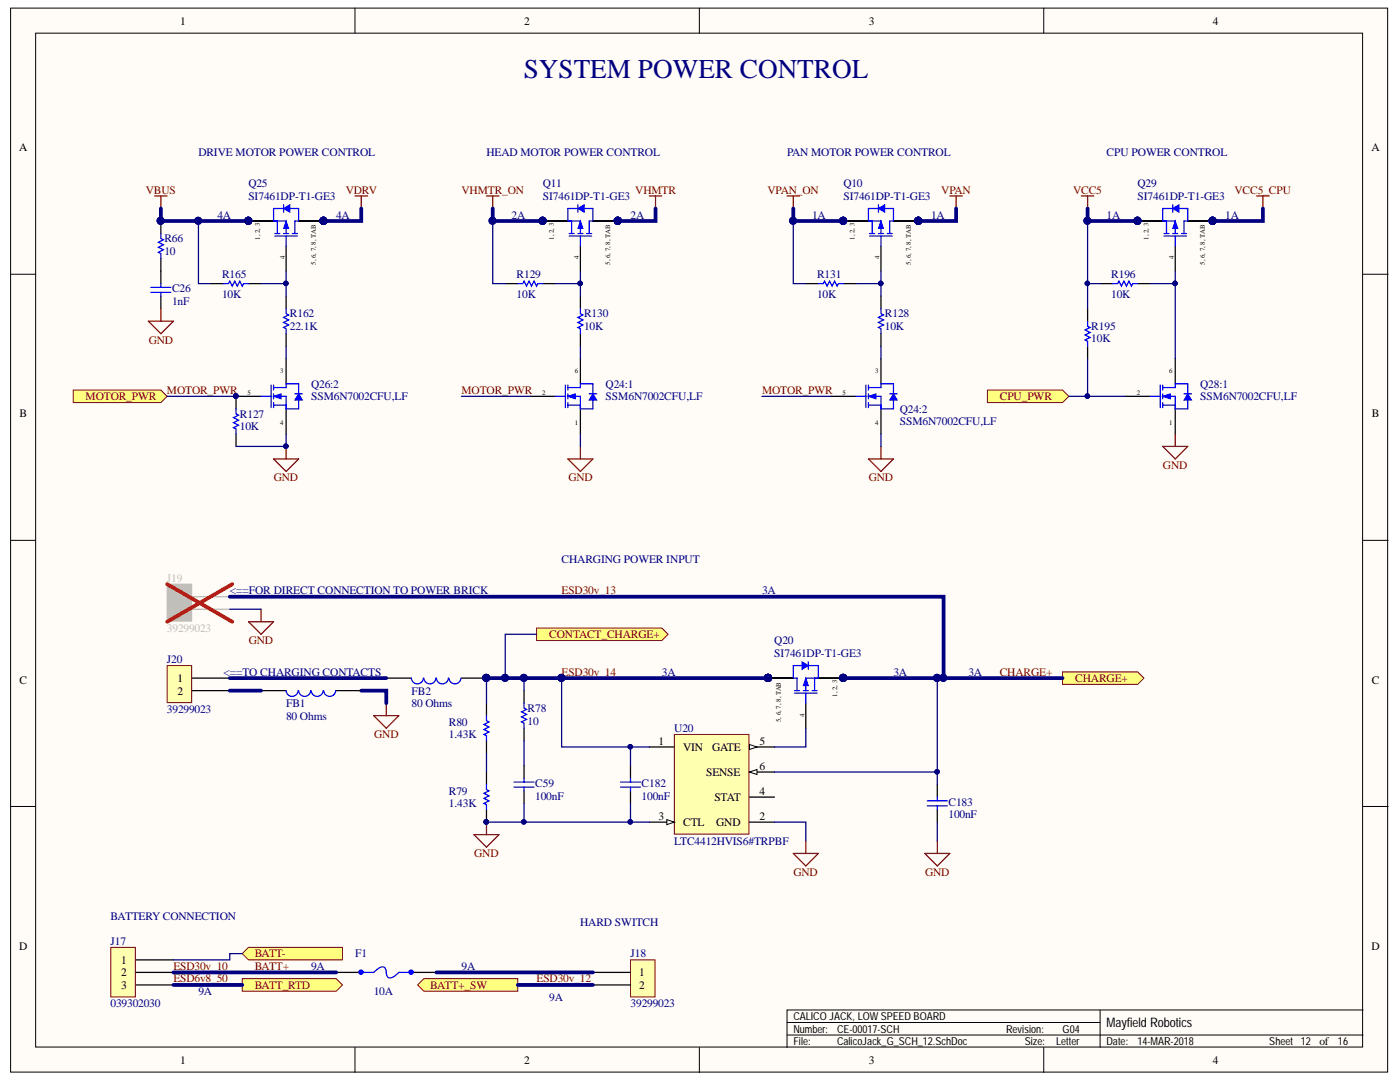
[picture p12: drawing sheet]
<svg xmlns="http://www.w3.org/2000/svg" width="279mm" height="216mm" viewBox="0 0 279 216" stroke-linecap="round" stroke-linejoin="round" font-family="sans-serif">
<g fill="#fffcf8" stroke="#000" stroke-width=".2">
<path d="M2.1 1.6h274.8v212.3h-274.8z"/>
<path d="M7.1 6.6h264.8v202.3h-264.8z"/>
</g>
<g fill="none" stroke="#000" stroke-width=".2">
<path d="M70.8 1.6v5M139.6 1.6v5M208.3 1.6v5M2.1 54.7h5M272 54.7h5M2.1 107.8h5M272 107.8h5M2.1 160.9h5M272 160.9h5M70.8 209v5M139.6 209v5M157.1 206.5h114.9"/>
<path d="M157.1 204h62.5M208.3 209v5M219.6 201.5v7.5M272 201.5h-114.9v7.5"/>
</g>
<path d="M49.6 44.1h5M57.1 49.1v5M59.6 44.1h5" fill="none" stroke="#000" stroke-width=".25"/>
<g fill="#000080" stroke="#000080" stroke-width=".2">
<circle cx="49.6" cy="44" r=".7"/>
<circle cx="64.5" cy="44" r=".7"/>
</g>
<path d="M54.6 41.6h2M54.6 44.1h2.5v2.5M54.8 47.1h4.5M54.8 46.6h1M55.3 44.1v2.5M56.6 46.6h1M57.1 47.1v2M58.3 46.6h1M58.8 44.1v2.5" fill="none" stroke="#00f" stroke-width=".25"/>
<path d="M57.1 44.1l.5 1.5h-1z" fill="#00f"/>
<path d="M57.1 44.1l.5 1.5h-1z" fill="none" stroke="#00f" stroke-width=".2"/>
<path d="M54.6 44.1h.7M57.8 41.6h1.8M58.8 44.1h.8" fill="none" stroke="#00f" stroke-width=".25"/>
<path d="M56.6 41.6l1.2-.7v1.5z" fill="#00f"/>
<path d="M56.6 41.6l1.2-.7v1.5z" fill="none" stroke="#00f" stroke-width=".2"/>
<path d="M54.6 41.6v2.5M56.6 40.9v1.5M59.6 41.6v2.5M113.3 41.6h2M113.3 44.1h2.5v2.5M113.6 47.1h4.5M113.6 46.6h1M114.1 44.1v2.5M115.3 46.6h1M115.8 47.1v2M117.1 46.6h1M117.6 44.1v2.5" fill="none" stroke="#00f" stroke-width=".25"/>
<path d="M49.6 44.1h5M59.6 44.1h5M108.3 44.1h5M115.8 49.1v5M118.3 44.1h5" fill="none" stroke="#000" stroke-width=".25"/>
<g fill="#000080" stroke="#000080" stroke-width=".2">
<circle cx="49.6" cy="44" r=".7"/>
<circle cx="64.5" cy="44" r=".7"/>
<circle cx="108.3" cy="44" r=".7"/>
<circle cx="123.3" cy="44" r=".7"/>
</g>
<path d="M30.9 39.1h2.5M32.1 39.1v2.5M70.8 39.1h2.5M72.1 39.1v2.5" fill="none" stroke="#800000" stroke-width=".25"/>
<path d="M115.8 44.1l.5 1.5h-1z" fill="#00f"/>
<path d="M115.8 44.1l.5 1.5h-1z" fill="none" stroke="#00f" stroke-width=".2"/>
<path d="M113.3 44.1h.8M116.6 41.6h1.7M117.6 44.1h.7" fill="none" stroke="#00f" stroke-width=".25"/>
<path d="M115.3 41.6l1.3-.7v1.5z" fill="#00f"/>
<path d="M115.3 41.6l1.3-.7v1.5z" fill="none" stroke="#00f" stroke-width=".2"/>
<path d="M44.6 56.6h1l.3-.5 .5 1 .5-1 .5 1 .5-1 .5 1 .2-.5h1M103.3 56.6h1l.3-.5 .5 1 .5-1 .5 1 .5-1 .5 1 .2-.5h1M113.3 41.6v2.5M115.3 40.9v1.5M118.3 41.6v2.5M57.1 61.6v1l.5 .2-1 .5 1 .5-1 .5 1 .5-1 .5 .5 .3v1M115.8 61.6v1l.5 .2-1 .5 1 .5-1 .5 1 .5-1 .5 .5 .3v1" fill="none" stroke="#00f" stroke-width=".25"/>
<path d="M42.1 56.6h2.5M49.6 56.6h2.5M57.1 59.1v2.5M100.8 56.6h2.5M108.3 44.1h5M108.3 56.6h2.5M115.8 59.1v2.5M118.3 44.1h5M57.1 66.6v2.5M115.8 66.6v2.5" fill="none" stroke="#000" stroke-width=".25"/>
<g fill="#000080" stroke="#000080" stroke-width=".2">
<circle cx="108.3" cy="44" r=".7"/>
<circle cx="123.3" cy="44" r=".7"/>
</g>
<path d="M97.1 39.1h2.5M98.3 39.1v2.5M129.6 39.1h2.5M130.8 39.1v2.5" fill="none" stroke="#800000" stroke-width=".25"/>
<path d="M22.1 189h4.9v9.9h-4.9z" fill="#ffffb0" stroke="#800000" stroke-width=".2"/>
<path d="M27.1 191.5h7.5M27.1 194h7.5M27.1 196.5h7.5" fill="none" stroke="#000" stroke-width=".25"/>
<g fill="#ffff80" stroke="#800000" stroke-width=".2">
<path d="M48.4 190.3l1.2-1.3h18.7v2.5h-18.7z" fill-rule="evenodd"/>
<path d="M48.4 195.3h18.7l1.2 1.2-1.2 1.3h-18.7z" fill-rule="evenodd"/>
<path d="M83.3 196.5l1.3-1.2h18.7v2.5h-18.7z" fill-rule="evenodd"/>
</g>
<path d="M47.1 79.1h5M57.1 71.6v5M57.1 81.6v5" fill="none" stroke="#000" stroke-width=".25"/>
<circle cx="47.1" cy="79" r=".45" fill="#000080" stroke="#000080" stroke-width=".2"/>
<path d="M52.1 79.1h2M54.1 76.8v4.5M54.6 79.1h2.5v2.5M54.6 77.3h2.5M54.6 76.8v1M54.6 78.6v1M59.6 76.6v2M54.6 80.8h2.5M54.6 80.3v1" fill="none" stroke="#00f" stroke-width=".25"/>
<path d="M54.6 79.1l1.5-.5v1z" fill="#00f"/>
<path d="M54.6 79.1l1.5-.5v1z" fill="none" stroke="#00f" stroke-width=".2"/>
<path d="M59.6 76.6h-2.5v.7M59.6 79.8v1.8M57.1 80.8v.8" fill="none" stroke="#00f" stroke-width=".25"/>
<path d="M59.6 78.6l.7 1.2h-1.5z" fill="#00f"/>
<path d="M59.6 78.6l.7 1.2h-1.5z" fill="none" stroke="#00f" stroke-width=".2"/>
<path d="M58.8 78.6h1.5M110.8 79.1h2M112.8 76.8v4.5M113.3 79.1h2.5v2.5M113.3 77.3h2.5M113.3 76.8v1M113.3 78.6v1M118.3 76.6v2M57.1 81.6h2.5M113.3 80.8h2.5M113.3 80.3v1" fill="none" stroke="#00f" stroke-width=".25"/>
<circle cx="47.1" cy="79" r=".45" fill="#000080" stroke="#000080" stroke-width=".2"/>
<path d="M105.8 79.1h5M115.8 71.6v5M115.8 81.6v5" fill="none" stroke="#000" stroke-width=".25"/>
<path d="M113.3 79.1l1.5-.5v1z" fill="#00f"/>
<path d="M113.3 79.1l1.5-.5v1z" fill="none" stroke="#00f" stroke-width=".2"/>
<path d="M118.3 76.6h-2.5v.7M118.3 79.8v1.8M115.8 80.8v.8" fill="none" stroke="#00f" stroke-width=".25"/>
<path d="M118.3 78.6l.8 1.2h-1.5z" fill="#00f"/>
<path d="M118.3 78.6l.8 1.2h-1.5z" fill="none" stroke="#00f" stroke-width=".2"/>
<path d="M173.3 41.6h2M173.3 44.1h2.5v2.5M173.6 47.1h4.5M173.6 46.6h1M174.1 44.1v2.5M175.3 46.6h1M175.8 47.1v2M177.1 46.6h1M177.6 44.1v2.5M117.6 78.6h1.5M47.1 81.6v1l.5 .2-1 .5 1 .5-1 .5 1 .5-1 .5 .5 .3v1M115.8 81.6h2.5" fill="none" stroke="#00f" stroke-width=".25"/>
<path d="M168.3 44.1h5M175.8 49.1v5M178.3 44.1h5M47.1 79.1v2.5M47.1 86.6v2.5" fill="none" stroke="#000" stroke-width=".25"/>
<g fill="#000080" stroke="#000080" stroke-width=".2">
<circle cx="47.1" cy="79" r=".45"/>
<circle cx="168.3" cy="44" r=".7"/>
<circle cx="183.3" cy="44" r=".7"/>
</g>
<path d="M175.8 44.1l.5 1.5h-1z" fill="#00f"/>
<path d="M175.8 44.1l.5 1.5h-1z" fill="none" stroke="#00f" stroke-width=".2"/>
<path d="M173.3 44.1h.8M176.6 41.6h1.7M177.6 44.1h.7" fill="none" stroke="#00f" stroke-width=".25"/>
<path d="M175.3 41.6l1.3-.7v1.5z" fill="#00f"/>
<path d="M175.3 41.6l1.3-.7v1.5z" fill="none" stroke="#00f" stroke-width=".2"/>
<g fill="none" stroke="#00f" stroke-width=".25">
<path d="M163.3 56.6h1l.3-.5 .5 1 .5-1 .5 1 .5-1 .5 1 .2-.5h1M173.3 41.6v2.5M175.3 40.9v1.5M178.3 41.6v2.5M170.8 79.1h2M172.8 76.8v4.5M173.3 76.8v1M173.3 78.6v1M173.3 79.1h2.5v2.5M173.3 77.3h2.5M175.8 61.6v1l.5 .2-1 .5 1 .5-1 .5 1 .5-1 .5 .5 .3v1M178.3 76.6v2"/>
<path d="M173.3 80.3v1M173.3 80.8h2.5"/>
</g>
<path d="M160.8 56.6h2.5M168.3 44.1h5M168.3 56.6h2.5M175.8 59.1v2.5M178.3 44.1h5M165.8 79.1h5M175.8 66.6v2.5M175.8 71.6v5M175.8 81.6v5" fill="none" stroke="#000" stroke-width=".25"/>
<g fill="#000080" stroke="#000080" stroke-width=".2">
<circle cx="168.3" cy="44" r=".7"/>
<circle cx="183.3" cy="44" r=".7"/>
</g>
<path d="M157.1 39.1h2.5M158.3 39.1v2.5M189.6 39.1h2.5M190.8 39.1v2.5" fill="none" stroke="#800000" stroke-width=".25"/>
<path d="M173.3 79.1l1.5-.5v1z" fill="#00f"/>
<path d="M173.3 79.1l1.5-.5v1z" fill="none" stroke="#00f" stroke-width=".2"/>
<path d="M178.3 76.6h-2.5v.7M178.3 79.8v1.8M175.8 80.8v.8" fill="none" stroke="#00f" stroke-width=".25"/>
<path d="M178.3 78.6l.8 1.2h-1.5z" fill="#00f"/>
<path d="M178.3 78.6l.8 1.2h-1.5z" fill="none" stroke="#00f" stroke-width=".2"/>
<path d="M177.6 78.6h1.5M175.8 81.6h2.5M158.6 138.3h4.5M158.6 137.8h1M159.1 135.3v2.5M160.3 137.8h1M160.8 138.3v2M161.3 132.8h2M162.1 137.8h1M162.6 135.3v2.5M163.3 135.3h-2.5v2.5" fill="none" stroke="#00f" stroke-width=".25"/>
<g fill="none" stroke="#800000" stroke-width=".25">
<path d="M54.6 91.6h5l-2.5 2.5zM57.1 89.1v2.5M113.3 91.6h5l-2.5 2.5zM115.8 89.1v2.5M173.3 91.6h5l-2.5 2.5zM175.8 89.1v2.5M49.6 124.1h5l-2.5 2.5zM52.1 121.6v2.5M74.6 142.8h5l-2.5 2.5zM77.1 140.3v2.5M94.6 166.5h5l-2.5 2.5zM97.1 164v2.5"/>
<path d="M158.3 170.3h5l-2.5 2.5zM160.8 167.8v2.5M184.6 170.3h5l-2.5 2.5zM187.1 167.8v2.5"/>
</g>
<g fill="#000080" stroke="#000080" stroke-width=".2">
<circle cx="97" cy="164" r=".45"/>
<circle cx="57" cy="89" r=".45"/>
<circle cx="168.3" cy="135.3" r=".7"/>
<circle cx="153.3" cy="135.3" r=".7"/>
</g>
<path d="M153.3 135.3h5M163.3 135.3h5M160.8 140.3v5" fill="none" stroke="#000" stroke-width=".25"/>
<path d="M160.8 135.3l.5 1.5h-1z" fill="#00f"/>
<path d="M160.8 135.3l.5 1.5h-1z" fill="none" stroke="#00f" stroke-width=".2"/>
<path d="M158.3 135.3h.8M158.3 132.8h1.8M162.6 135.3h.7" fill="none" stroke="#00f" stroke-width=".25"/>
<path d="M160.1 132.1l1.2 .7-1.2 .8z" fill="#00f"/>
<path d="M160.1 132.1l1.2 .7-1.2 .8z" fill="none" stroke="#00f" stroke-width=".2"/>
<path d="M158.3 132.8v2.5M161.3 132.1v1.5M163.3 132.8v2.5" fill="none" stroke="#00f" stroke-width=".25"/>
<path d="M153.3 135.3h5M163.3 135.3h5" fill="none" stroke="#000" stroke-width=".25"/>
<g fill="#000080" stroke="#000080" stroke-width=".2">
<circle cx="168.3" cy="135.3" r=".7"/>
<circle cx="153.3" cy="135.3" r=".7"/>
</g>
<g fill="#ffff80" stroke="#800000" stroke-width=".2">
<path d="M212.1 134.1h14.9l1.3 1.2-1.3 1.3h-14.9z" fill-rule="evenodd"/>
<path d="M14.6 77.8h17.5l1.3 1.3-1.3 1.2h-17.5z" fill-rule="evenodd"/>
</g>
<path d="M125.8 152.8v2.5M125.8 157.8v2.5M187.1 156.5v2.5M187.1 161.5v2.5" fill="none" stroke="#000" stroke-width=".25"/>
<path d="M123.8 156h4M123.8 157h4M125.8 155.3v.7M125.8 157v.8M185.1 159.8h4M187.1 159v.8M185.1 160.8h4M187.1 160.8v.7M72.1 194h2.5l1-.8a.93 .93 0 0 1 1.1-.1 .93 .93 0 0 1 .4 1.1 .85 .85 0 0 0 .5 .9 .85 .85 0 0 0 1-.2l1-.9h2.5" fill="none" stroke="#00f" stroke-width=".25"/>
<path d="M33.4 116.6h4.9v7.4h-4.9z" fill="#bfbebc" stroke="#bfbebc" stroke-width=".2"/>
<path d="M38.4 119.1h7.5M38.4 121.6h7.5" fill="none" stroke="#bfbebc" stroke-width=".25"/>
<path d="M33.4 116.6l13 7.5M46.4 116.6l-13 7.5" fill="none" stroke="#f00" stroke-width=".75"/>
<path d="M33.4 132.8h4.9v7.4h-4.9z" fill="#ffffb0" stroke="#800000" stroke-width=".2"/>
<path d="M38.4 135.3h7.5M38.4 137.8h7.5" fill="none" stroke="#000" stroke-width=".25"/>
<path d="M125.8 191.5h4.9v7.4h-4.9z" fill="#ffffb0" stroke="#800000" stroke-width=".2"/>
<path d="M118.3 194h7.5M118.3 196.5h7.5" fill="none" stroke="#000" stroke-width=".25"/>
<circle cx="112" cy="135.3" r=".7" fill="#000080" stroke="#000080" stroke-width=".2"/>
<path d="M107.1 125.3h25l1.2 1.3-1.2 1.2h-25z" fill-rule="evenodd" fill="#ffff80" stroke="#800000" stroke-width=".2"/>
<path d="M227 44.1h5M234.5 49.1v5M237 44.1h5M97.1 140.3v2.5M97.1 147.8v2.5M97.1 154.1v2.4M97.1 161.5v2.5" fill="none" stroke="#000" stroke-width=".25"/>
<path d="M232 41.6h2M232 44.1h2.5v2.5M232.3 47.1h4.5M232.3 46.6h1M232.8 44.1v2.5M234 46.6h1M234.5 47.1v2M235.8 46.6h1M236.3 44.1v2.5M97.1 142.8v1l.5 .3-1 .5 1 .5-1 .5 1 .5-1 .5 .5 .2v1M97.1 156.5v1l.5 .3-1 .5 1 .5-1 .5 1 .5-1 .5 .5 .2v1" fill="none" stroke="#00f" stroke-width=".25"/>
<g fill="#000080" stroke="#000080" stroke-width=".2">
<circle cx="97" cy="164" r=".45"/>
<circle cx="227" cy="44" r=".7"/>
<circle cx="242" cy="44" r=".7"/>
</g>
<path d="M234.5 44.1l.5 1.5h-1z" fill="#00f"/>
<path d="M234.5 44.1l.5 1.5h-1z" fill="none" stroke="#00f" stroke-width=".2"/>
<path d="M232 44.1h.8M235.3 41.6h1.7M236.3 44.1h.7" fill="none" stroke="#00f" stroke-width=".25"/>
<path d="M234 41.6l1.3-.7v1.5z" fill="#00f"/>
<path d="M234 41.6l1.3-.7v1.5z" fill="none" stroke="#00f" stroke-width=".2"/>
<g fill="none" stroke="#00f" stroke-width=".25">
<path d="M222.1 56.6h1l.2-.5 .5 1 .5-1 .5 1 .5-1 .5 1 .2-.5h1M232 41.6v2.5M234 40.9v1.5M237 41.6v2.5M229.5 79.1h2M231.5 76.8v4.5M232 76.8v1M232 78.6v1M232 79.1h2.5v2.5M232 77.3h2.5M237 76.6v2M232 80.3v1"/>
<path d="M232 80.8h2.5"/>
</g>
<path d="M219.6 56.6h2.5M227 44.1h5M227 56.6h2.5M237 44.1h5M224.5 79.1h5M234.5 71.6v5M234.5 81.6v5" fill="none" stroke="#000" stroke-width=".25"/>
<g fill="#000080" stroke="#000080" stroke-width=".2">
<circle cx="227" cy="44" r=".7"/>
<circle cx="242" cy="44" r=".7"/>
</g>
<path d="M215.8 39.1h2.5M217.1 39.1v2.5M250.8 39.1h2.5M252 39.1v2.5" fill="none" stroke="#800000" stroke-width=".25"/>
<path d="M232 79.1l1.5-.5v1z" fill="#00f"/>
<path d="M232 79.1l1.5-.5v1z" fill="none" stroke="#00f" stroke-width=".2"/>
<path d="M237 76.6h-2.5v.7M237 79.8v1.8M234.5 80.8v.8" fill="none" stroke="#00f" stroke-width=".25"/>
<path d="M237 78.6l.8 1.2h-1.5z" fill="#00f"/>
<path d="M237 78.6l.8 1.2h-1.5z" fill="none" stroke="#00f" stroke-width=".2"/>
<path d="M236.3 78.6h1.5M234.5 81.6h2.5" fill="none" stroke="#00f" stroke-width=".25"/>
<path d="M232 89.1h5l-2.5 2.5zM234.5 86.6v2.5" fill="none" stroke="#800000" stroke-width=".25"/>
<path d="M197.1 77.8h15l1.2 1.3-1.2 1.2h-15z" fill-rule="evenodd" fill="#ffff80" stroke="#800000" stroke-width=".2"/>
<g fill="none" stroke="#000" stroke-width=".25">
<path d="M32.1 44.1v2.5M32.1 51.6v5M32.1 59.1v2.5M217.1 61.6v2.5M217.1 69.1v2.5M52.1 137.8h5M67.1 137.8h5M77.1 135.3h5M92.1 135.3h5M104.6 137.8v2.5M104.6 145.3v2.5M104.6 152.8v2.5"/>
<path d="M104.6 157.8v2.5"/>
</g>
<g fill="none" stroke="#00f" stroke-width=".25">
<path d="M30.1 57.3h4M30.1 58.3h4M32.1 46.6v1l.5 .2-1 .5 1 .5-1 .5 1 .5-1 .5 .5 .3v1M32.1 56.6v.7M32.1 58.3v.8M217.1 64.1v1l.5 .2-1 .5 1 .5-1 .5 1 .5-1 .5 .5 .3v1M59.5 137.8a1.2 1.2 0 0 1-1.2 1.2 1.2 1.2 0 0 1-1.2-1.2M62 137.8a1.2 1.2 0 0 1-1.2 1.2 1.2 1.2 0 0 1-1.2-1.2M64.5 137.8a1.2 1.2 0 0 1-1.2 1.2 1.2 1.2 0 0 1-1.2-1.2M67 137.8a1.2 1.2 0 0 1-1.2 1.2 1.2 1.2 0 0 1-1.2-1.2M84.5 135.3a1.2 1.2 0 0 1-1.2 1.2 1.2 1.2 0 0 1-1.2-1.2M87 135.3a1.2 1.2 0 0 1-1.2 1.2 1.2 1.2 0 0 1-1.2-1.2"/>
<path d="M89.5 135.3a1.2 1.2 0 0 1-1.2 1.2 1.2 1.2 0 0 1-1.2-1.2M92 135.3a1.2 1.2 0 0 1-1.2 1.2 1.2 1.2 0 0 1-1.2-1.2M102.6 156h4M102.6 157h4M104.6 140.3v1l.5 .3-1 .5 1 .5-1 .5 1 .5-1 .5 .5 .2v1M104.6 155.3v.7M104.6 157v.8"/>
</g>
<g fill="#000080" stroke="#000080" stroke-width=".2">
<circle cx="97" cy="135.3" r=".7"/>
<circle cx="32.1" cy="44" r=".7"/>
</g>
<path d="M29.6 64.1h5l-2.5 2.5zM32.1 61.6v2.5" fill="none" stroke="#800000" stroke-width=".25"/>
<path d="M134.6 146.6h14.9v19.8h-14.9z" fill="#ffffb0" stroke="#800000" stroke-width=".2"/>
<path d="M129.6 149.1h5M129.6 164h5M149.6 164h5" fill="none" stroke="#000" stroke-width=".25"/>
<path d="M133.1 163.5l1.5 .5-1.5 .5z" fill="#fffcf8"/>
<path d="M133.1 163.5l1.5 .5-1.5 .5z" fill="none" stroke="#000" stroke-width=".2"/>
<path d="M149.6 159h5M149.6 149.1h5" fill="none" stroke="#000" stroke-width=".25"/>
<path d="M149.6 148.6l1.5 .5-1.5 .5z" fill="#fffcf8"/>
<path d="M149.6 148.6l1.5 .5-1.5 .5z" fill="none" stroke="#000" stroke-width=".2"/>
<path d="M149.6 154.1h5" fill="none" stroke="#000" stroke-width=".25"/>
<path d="M149.6 154.1l1.5-.5v1z" fill="#fffcf8"/>
<path d="M149.6 154.1l1.5-.5v1z" fill="none" stroke="#000" stroke-width=".2"/>
<path d="M67.1 194h5M82.1 194h5" fill="none" stroke="#000" stroke-width=".25"/>
<g fill="#00f" stroke="#00f" stroke-width=".2">
<circle cx="72" cy="194" r=".45"/>
<circle cx="82" cy="194" r=".45"/>
</g>
<g fill="none" stroke="#000080" stroke-width=".25">
<path d="M39.6 44.1v12.5h2.5M52.1 56.6h5M57.1 54.1v5M98.3 44.1v12.5h2.5M110.8 56.6h5M115.8 54.1v5M158.3 44.1v12.5h2.5M170.8 56.6h5M175.8 54.1v5M217.1 44.1v12.5h2.5M217.1 56.6v5M229.5 56.6h5"/>
<path d="M234.5 54.1v17.5M33.4 79.1h13.7M57.1 69.1v2.5M92.1 79.1h13.7M115.8 69.1v2.5M152.1 79.1h13.7M175.8 69.1v2.5M213.3 79.1h11.2M217.1 71.6v7.5M57.1 86.6v2.5h-10M115.8 86.6v2.5M175.8 86.6v2.5"/>
<path d="M45.9 121.6h6.2M97.1 135.3v5M104.6 135.3v2.5M107.1 126.6h-6.3v8.7M112.1 135.3v13.8h17.5M187.1 135.3v21.2M97.1 150.3v3.8M104.6 147.8v5M125.8 149.1v3.7M154.6 154.1h32.5M160.8 145.3v3.8h-6.2M97.1 164h32.5"/>
<path d="M104.6 160.3v3.7M125.8 160.3v3.7M154.6 164h6.2v3.8M187.1 164v3.8M48.4 190.3h-2.5v1.2h-11.3"/>
</g>
<g fill="#000080" stroke="#000080" stroke-width=".2">
<circle cx="57" cy="56.5" r=".45"/>
<circle cx="115.8" cy="56.5" r=".45"/>
<circle cx="123.3" cy="44" r=".7"/>
<circle cx="175.8" cy="56.5" r=".45"/>
<circle cx="183.3" cy="44" r=".7"/>
<circle cx="187" cy="154" r=".45"/>
<circle cx="125.8" cy="149" r=".45"/>
<circle cx="187" cy="135.3" r=".7"/>
<circle cx="168.3" cy="135.3" r=".7"/>
<circle cx="57" cy="89" r=".45"/>
<circle cx="100.8" cy="135.3" r=".7"/>
<circle cx="97" cy="135.3" r=".7"/>
<circle cx="125.8" cy="164" r=".45"/>
<circle cx="188.3" cy="135.3" r=".7"/>
<circle cx="49.6" cy="44" r=".7"/>
<circle cx="39.6" cy="44" r=".7"/>
<circle cx="32.1" cy="44" r=".7"/>
<circle cx="64.5" cy="44" r=".7"/>
<circle cx="98.3" cy="44" r=".7"/>
<circle cx="108.3" cy="44" r=".7"/>
<circle cx="158.3" cy="44" r=".7"/>
<circle cx="168.3" cy="44" r=".7"/>
<circle cx="234.5" cy="56.5" r=".45"/>
<circle cx="242" cy="44" r=".7"/>
<circle cx="217" cy="79" r=".45"/>
<circle cx="217" cy="44" r=".7"/>
<circle cx="227" cy="44" r=".7"/>
<circle cx="217" cy="56.5" r=".45"/>
<circle cx="47.1" cy="79" r=".45"/>
<circle cx="112" cy="135.3" r=".7"/>
<circle cx="97" cy="164" r=".45"/>
<circle cx="104.5" cy="164" r=".45"/>
<circle cx="104.5" cy="135.3" r=".7"/>
<circle cx="153.3" cy="135.3" r=".7"/>
</g>
<g fill="none" stroke="#000080" stroke-width=".75">
<path d="M32.1 41.6v2.5h17.5M72.1 41.6v2.5h-7.5M98.3 41.6v2.5h10M130.8 41.6v2.5h-7.5M158.3 41.6v2.5h10M190.8 41.6v2.5h-7.5M217.1 41.6v2.5h9.9M252 41.6v2.5h-10M45.9 119.1h142.4v16.2h-20M45.9 135.3h31.2M45.9 137.8h6.2M72.1 137.8h5v2.5"/>
<path d="M97.1 135.3h56.2M188.3 135.3h23.8M34.6 196.5h13.8M34.6 194h32.5M87.1 194h31.2M103.3 196.5h15"/>
</g>
<text font-size="5.4" fill="#000080" x="104.5" y="15.5">SYSTEM POWER CONTROL</text>
<text font-size="2.6" x="220.8" y="205">Mayfield Robotics</text>
<g font-size="2.3">
<text x="35.9" y="4.9">1</text>
<text x="104.6" y="4.9">2</text>
<text x="173.4" y="4.9">3</text>
<text x="242.1" y="4.9">4</text>
<text x="3.8" y="30.2">A</text>
<text x="273.7" y="30.2">A</text>
<text x="3.9" y="83.3">B</text>
<text x="273.8" y="83.3">B</text>
<text x="3.9" y="136.4">C</text>
<text x="35.4" y="136.1">1</text>
<text x="273.8" y="136.4">C</text>
<text x="35.4" y="138.6">2</text>
<text x="131.4" y="148.6">1</text>
<text x="136.3" y="149.8">VIN</text>
<text x="142.1" y="149.8">GATE</text>
<text x="151.6" y="148.6">5</text>
<text x="140.9" y="154.8">SENSE</text>
<text x="151.6" y="153.6">6</text>
<text x="142.6" y="159.8">STAT</text>
<text x="151.6" y="158.6">4</text>
<text x="131.4" y="163.5">3</text>
<text x="136.3" y="164.8">CTL</text>
<text x="142.9" y="164.8">GND</text>
<text x="151.6" y="163.5">2</text>
<text x="3.8" y="189.5">D</text>
<text x="273.7" y="189.5">D</text>
<text x="24.2" y="192.3">1</text>
<text x="24.2" y="194.8">2</text>
<text x="24.2" y="197.3">3</text>
<text x="127.5" y="194.8">1</text>
<text x="127.5" y="197.3">2</text>
<text x="35.9" y="212.2">1</text>
<text x="104.6" y="212.2">2</text>
<text x="173.4" y="212.2">3</text>
<text x="242.1" y="212.2">4</text>
</g>
<g font-size="2.3" fill="#000080">
<text x="39.6" y="31.1">DRIVE MOTOR POWER CONTROL</text>
<text x="97.1" y="31.1">HEAD MOTOR POWER CONTROL</text>
<text x="157.1" y="31.1">PAN MOTOR POWER CONTROL</text>
<text x="220.8" y="31.1">CPU POWER CONTROL</text>
<text x="49.6" y="39.8">SI7461DP-T1-GE3</text>
<text x="49.6" y="37.4">Q25</text>
<text x="108.3" y="39.8">SI7461DP-T1-GE3</text>
<text x="108.3" y="37.4">Q11</text>
<text x="168.3" y="39.8">SI7461DP-T1-GE3</text>
<text x="168.3" y="37.4">Q10</text>
<text x="227" y="39.8">SI7461DP-T1-GE3</text>
<text x="227" y="37.4">Q29</text>
<text x="43.4" y="43.6">4A</text>
<text x="67.1" y="43.6">4A</text>
<text x="102.1" y="43.6">2A</text>
<text x="125.9" y="43.6">2A</text>
<text x="162.1" y="43.6">1A</text>
<text x="185.8" y="43.6">1A</text>
<text x="220.8" y="43.6">1A</text>
<text x="244.5" y="43.6">1A</text>
<text x="32.8" y="50.8">10</text>
<text x="32.8" y="48.4">R66</text>
<text x="34.3" y="58.3">C26</text>
<text x="44.3" y="59.4">10K</text>
<text x="44.3" y="55.4">R165</text>
<text x="103.1" y="59.4">10K</text>
<text x="103.1" y="55.4">R129</text>
<text x="163.1" y="59.4">10K</text>
<text x="163.1" y="55.4">R131</text>
<text x="221.8" y="59.4">10K</text>
<text x="221.8" y="55.4">R196</text>
<text x="34.3" y="60.9">1nF</text>
<text x="57.9" y="65.9">22.1K</text>
<text x="57.9" y="63.3">R162</text>
<text x="116.6" y="65.9">10K</text>
<text x="116.6" y="63.3">R130</text>
<text x="176.6" y="65.9">10K</text>
<text x="176.6" y="63.3">R128</text>
<text x="217.8" y="65.9">R195</text>
<text x="217.8" y="68.3">10K</text>
<text x="62.1" y="77.4">Q26:2</text>
<text x="120.9" y="77.4">Q24:1</text>
<text x="239.5" y="77.4">Q28:1</text>
<text x="47.9" y="83.4">R127</text>
<text x="62.1" y="79.8">SSM6N7002CFU,LF</text>
<text x="120.9" y="79.8">SSM6N7002CFU,LF</text>
<text x="179.6" y="82.4">Q24:2</text>
<text x="239.5" y="79.8">SSM6N7002CFU,LF</text>
<text x="47.9" y="85.8">10K</text>
<text x="179.6" y="84.8">SSM6N7002CFU,LF</text>
<text x="112.1" y="112.3">CHARGING POWER INPUT</text>
<text x="45.8" y="118.6">&lt;==FOR DIRECT CONNECTION TO POWER BRICK</text>
<text x="152.1" y="118.6">3A</text>
<text x="154.5" y="131.1">SI7461DP-T1-GE3</text>
<text x="154.5" y="128.5">Q20</text>
<text x="33.3" y="132.3">J20</text>
<text x="44.6" y="134.8">&lt;==TO CHARGING CONTACTS</text>
<text x="132.1" y="134.8">3A</text>
<text x="178.3" y="134.8">3A</text>
<text x="193.3" y="134.8">3A</text>
<text x="33.3" y="142.3">39299023</text>
<text x="57.1" y="143.6">80 Ohms</text>
<text x="57.1" y="141">FB1</text>
<text x="82.1" y="141">80 Ohms</text>
<text x="82.1" y="138.6">FB2</text>
<text x="105.3" y="142.1">R78</text>
<text x="89.6" y="147.3">1.43K</text>
<text x="89.6" y="144.9">R80</text>
<text x="105.3" y="144.6">10</text>
<text x="134.6" y="146">U20</text>
<text x="89.6" y="161.1">1.43K</text>
<text x="89.6" y="158.6">R79</text>
<text x="106.8" y="159.6">100nF</text>
<text x="106.8" y="157">C59</text>
<text x="128.1" y="159.6">100nF</text>
<text x="128.1" y="157">C182</text>
<text x="189.3" y="160.8">C183</text>
<text x="189.3" y="163.3">100nF</text>
<text x="134.6" y="168.5">LTC4412HVIS6#TRPBF</text>
<text x="22.1" y="183.6">BATTERY CONNECTION</text>
<text x="115.8" y="184.8">HARD SWITCH</text>
<text x="22.1" y="188.6">J17</text>
<text x="70.9" y="191">F1</text>
<text x="125.9" y="191">J18</text>
<text x="62.1" y="193.6">9A</text>
<text x="92.1" y="193.6">9A</text>
<text x="22.1" y="201">039302030</text>
<text x="39.6" y="198.5">9A</text>
<text x="74.6" y="198.5">10A</text>
<text x="109.6" y="199.8">9A</text>
<text x="125.9" y="201">39299023</text>
</g>
<g font-size="2.3" fill="#800000">
<text x="29.1" y="38.6">VBUS</text>
<text x="69" y="38.6">VDRV</text>
<text x="92.1" y="38.6">VHMTR_ON</text>
<text x="126.8" y="38.6">VHMTR</text>
<text x="153.2" y="38.6">VPAN_ON</text>
<text x="187.9" y="38.6">VPAN</text>
<text x="214.2" y="38.6">VCC5</text>
<text x="246.4" y="38.6">VCC5_CPU</text>
<text x="29.7" y="68.6">GND</text>
<text x="17.1" y="79.8">MOTOR_PWR</text>
<text x="33.3" y="78.6">MOTOR_PWR</text>
<text x="92.1" y="78.6">MOTOR_PWR</text>
<text x="152.1" y="78.6">MOTOR_PWR</text>
<text x="199.5" y="79.8">CPU_PWR</text>
<text x="232.1" y="93.6">GND</text>
<text x="54.6" y="96.1">GND</text>
<text x="113.4" y="96.1">GND</text>
<text x="173.4" y="96.1">GND</text>
<text x="112.1" y="118.6">ESD30v_13</text>
<text x="49.6" y="128.5">GND</text>
<text x="109.6" y="127.3">CONTACT_CHARGE+</text>
<text x="112.1" y="134.8">ESD30v_14</text>
<text x="199.5" y="134.8">CHARGE+</text>
<text x="214.6" y="136.1">CHARGE+</text>
<text x="74.7" y="147.3">GND</text>
<text x="94.6" y="171.1">GND</text>
<text x="158.3" y="174.8">GND</text>
<text x="184.6" y="174.8">GND</text>
<text x="50.8" y="191">BATT-</text>
<text x="34.6" y="193.6">ESD30v_10</text>
<text x="34.6" y="196">ESD6v8_50</text>
<text x="50.8" y="197.3">BATT_RTD</text>
<text x="50.8" y="193.6">BATT+</text>
<text x="85.9" y="197.3">BATT+_SW</text>
<text x="107.1" y="196">ESD30v_12</text>
</g>
<g font-size="2.3" fill="#bfbebc">
<text x="33.3" y="116.1">J19</text>
<text x="35.4" y="119.8">1</text>
<text x="35.4" y="122.4">2</text>
<text x="33.3" y="126.1">39299023</text>
</g>
<g font-size="2.2">
<text x="158.3" y="203.5">CALICOJACK, LOW SPEEDBOARD</text>
<text x="158.3" y="206.1">Number:</text>
<text x="158.3" y="208.5">File:</text>
<text x="167" y="206.1">CE-00017-SCH</text>
<text x="167" y="208.5">CalicoJack_G_SCH_12.SchDoc</text>
<text x="200.8" y="206.1">Revision:</text>
<text x="204.5" y="208.5">Size:</text>
<text x="210.8" y="208.5">Letter</text>
<text x="212" y="206.1">G04</text>
<text x="220.8" y="208.5">Date:</text>
<text x="227" y="208.5">14-MAR-2018</text>
<text x="253.3" y="208.5">Sheet 12 of</text>
<text x="267" y="208.5">16</text>
</g>
<g font-size="1.4">
<text x="51.8" y="47.9" transform="rotate(-90 51.8 47.9)">1, 2, 3</text>
<text x="110.5" y="47.9" transform="rotate(-90 110.5 47.9)">1, 2, 3</text>
<text x="170.5" y="47.9" transform="rotate(-90 170.5 47.9)">1, 2, 3</text>
<text x="229.2" y="47.9" transform="rotate(-90 229.2 47.9)">1, 2, 3</text>
<text x="56.8" y="51.8" transform="rotate(-90 56.8 51.8)">4</text>
<text x="63" y="52.9" transform="rotate(-90 63 52.9)">5, 6, 7, 8, TAB</text>
<text x="115.5" y="51.8" transform="rotate(-90 115.5 51.8)">4</text>
<text x="121.8" y="52.9" transform="rotate(-90 121.8 52.9)">5, 6, 7, 8, TAB</text>
<text x="175.5" y="51.8" transform="rotate(-90 175.5 51.8)">4</text>
<text x="181.8" y="52.9" transform="rotate(-90 181.8 52.9)">5, 6, 7, 8, TAB</text>
<text x="234.3" y="51.8" transform="rotate(-90 234.3 51.8)">4</text>
<text x="240.5" y="52.9" transform="rotate(-90 240.5 52.9)">5, 6, 7, 8, TAB</text>
<text x="55.9" y="74.3">3</text>
<text x="114.7" y="74.3">6</text>
<text x="174.7" y="74.3">3</text>
<text x="233.4" y="74.3">6</text>
<text x="49.4" y="78.8">5</text>
<text x="108.2" y="78.8">2</text>
<text x="168.1" y="78.8">5</text>
<text x="226.8" y="78.8">2</text>
<text x="55.9" y="84.8">4</text>
<text x="114.7" y="84.8">1</text>
<text x="174.7" y="84.8">4</text>
<text x="233.4" y="84.8">1</text>
<text x="160.5" y="143" transform="rotate(-90 160.5 143)">4</text>
<text x="167" y="139" transform="rotate(-90 167 139)">1, 2, 3</text>
<text x="155.8" y="144.1" transform="rotate(-90 155.8 144.1)">5, 6, 7, 8, TAB</text>
</g>
</svg>
